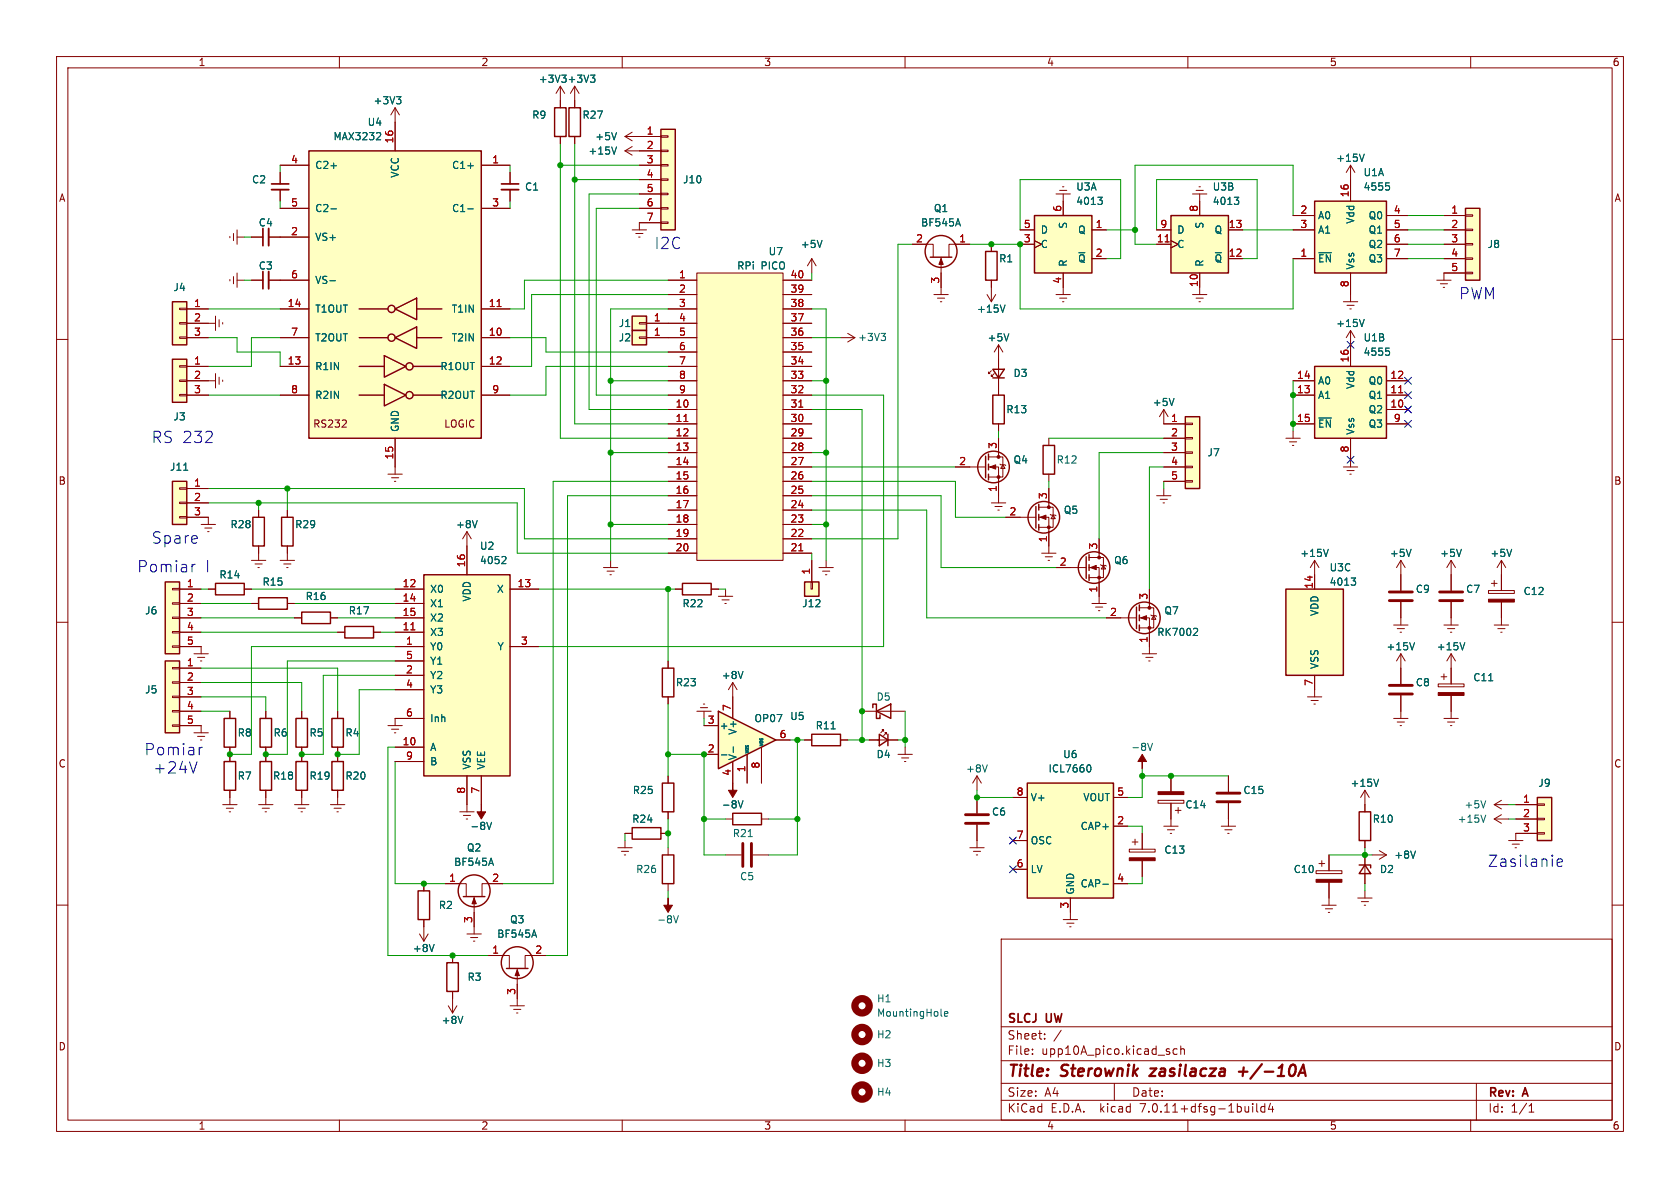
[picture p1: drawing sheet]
<svg xmlns="http://www.w3.org/2000/svg" width="297mm" height="210mm" viewBox="0 0 297 210" stroke-linecap="round" stroke-linejoin="round" font-family="sans-serif">
<g fill="none" stroke="#840000" stroke-width=".18">
<path d="M10 10h277v190h-277zM12 12h273v186h-273zM60 10v2M110 10v2M160 10v2M210 10v2M260 10v2M186.7 34.3h2.5M187.3 33.7h1.3M187.8 33h.3M188 34.3v3.8M210.8 34.3h2.6"/>
<path d="M211.5 33.7h1.2M212 33h.2M212.1 34.3v3.8M10 60h2M161.3 43.2h3.7v2.3M165.1 52.1h2.5M165.7 52.7h1.3M166.2 53.3h.3M166.4 45.5v6.6M171.4 43.2h-3.6v2.3M175.3 43.2v1.3M175.3 49.5v1.3"/>
<path d="M180.3 40.6h2.6M180.3 43.2h2.6M182.9 42.5l1.2 .7-1.2 .6M186.7 52.1h2.5M187.3 52.7h1.3M187.8 53.3h.3M188 48.3v3.8M193 40.6h2.6M193 45.7h2.6M204.5 40.6h2.5M204.5 43.2h2.5M207 42.5l1.3 .7-1.3 .6"/>
<path d="M210.8 52.1h2.6M211.5 52.7h1.2M212 53.3h.2M212.1 48.3v3.8M217.2 40.6h2.5M217.2 45.7h2.5M285 60h2M68.6 83.8h2.5M69.2 84.5h1.3M69.7 85.1h.3M69.8 82.6v1.2M82.5 94l-.7 1.3"/>
<path d="M82.5 94v7.6M82.5 94l.8 1.3M107.9 99.1v1.2M232.4 99.1l-.8 1.2M232.4 99.1v5M232.4 99.1l.8 1.2M247.6 99.1v5.3M247.6 99.1l-.7 1.2M247.6 99.1l.8 1.2M256.5 99.1v5.3M256.5 99.1l-.7 1.2M256.5 99.1l.8 1.2"/>
<path d="M265.4 99.1v5.3M265.4 99.1l-.7 1.2M265.4 99.1l.8 1.2M10 110h2M59.7 111.8h1.3M66 111.8h1.3M69.8 111.8h5.1M69.8 114.3h5.1M69.8 104.1h5.1M69.8 106.7h5.1M69.8 109.2h5.1M69.8 119.4h5.1"/>
<path d="M69.8 116.8h5.1M90.2 114.3h5M90.2 104.1h5M106.7 100.3h2.5M107.3 101h1.3M107.8 101.6h.3M118.1 116.8v1.3M232.4 119.4v3.8M246.4 110.5h2.5M247 111.1h1.3M247.5 111.8h.3M247.6 106.4v4.1"/>
<path d="M247.6 115.6v2.5M247.6 115.6l-.7 1.2M247.6 115.6l.8 1.2M254.8 119.6h1M255.3 110.5h2.5M255.3 119.1v1M255.9 111.1h1.3M256.4 111.8h.3M256.5 115.6l-.7 1.2M256.5 106.4v4.1M256.5 115.6v5.3M256.5 115.6l.8 1.2"/>
<path d="M263.1 104.4h4.6v.5h-4.6zM263.7 103.1h1M264.2 102.6v1M264.2 110.5h2.5M264.8 111.1h1.3M265.3 111.8h.3M265.4 106.4v4.1M285 110h2M59.7 125.7v1.3M59.7 132.1v1.3M68.6 128.3h2.5M69.2 128.9h1.3"/>
<path d="M69.7 129.5h.3M69.8 132.1h5.1M69.8 121.9h5.1M69.8 134.6h5.1M74.9 127h-5.1v1.3M82.5 137.2v5M85.1 137.2v5M118.1 123.2v1.3M118.1 137.2v1.2M123.2 125.7h2.5M123.8 125.1h1.3M124.3 124.5h.3"/>
<path d="M124.5 125.7v1.3M142.2 130.8h1.3M148.6 130.8h1.3M152.4 125.7h7.6M153.7 130.8h5M156.2 129.3v-.3h-.2h.2l-.5 .5M156.7 129.8v-.3h-.2h.2l-.5 .5M231.1 123.2h2.6M231.8 123.8h1.2M232.3 124.5h.2M246.4 127h2.5M247 127.6h1.3"/>
<path d="M247.5 128.3h.3M247.6 125.7v1.3M254.3 120.9h4.5v.5h-4.5zM256.5 122.9v2.8M10 160h2M118.1 143.5v1.3M118.1 149.9v1.2M118.1 156.2v1.3M128.3 144.8h1.2M128.3 151.1h2.8M133.1 151.1h2.8M134.6 144.8h1.3"/>
<path d="M232.7 153.9h4.5v.5h-4.5zM233.2 152.7h1M233.7 152.1v1.1M234.9 151.1v2.8M234.9 156v4M240 158.8h2.6M240.7 159.4h1.2M241.3 151.1v5.1M241.3 157.5v1.3M285 160h2M177 166h108v32h-108zM233.7 160h2.5"/>
<path d="M234.3 160.7h1.3M234.8 161.3h.3M241.2 160h.2M60 198v2M110 198v2M160 198v2M177 194.5h108M177 191.5h108M177 187.5h108M177 181.5h108M182.5 186.3v.1M182.5 185.5v.1"/>
<path d="M184.7 183.6v.1M184.7 182.8v.1M187.6 182.1l-1.3 2M197 191.5v3M206.7 186v.3M208.1 185.5l-.4-.1-.3 .3v.4l.1 .2h.6M208.7 185.5l.3-.1 .3 .1 .1 .9M208.7 184.9v1.5M210 198v2M221.5 195.1v.1M221.5 195.6v1M222.2 195.1v1.3l.2 .2"/>
<path d="M223.6 195.1v1.5M223.6 195.7l-.4-.1-.3 .3v.4l.1 .2h.6M224.6 195l-.4 1.1h1M225 195.6v1M260 198v2M261 191.5v6.5M270.3 196.6h.9M270.3 195.5l.4-.4v1.5"/>
</g>
<path d="M204.4 188.9l-1.2 1.3h1.1M219 189.4h1.5M219.9 188.7l-.2 1.5M229.5 190.2l.9-2 .4 2M229.8 189.6h.9" fill="none" stroke="#840000" stroke-width=".4"/>
<path d="M245.6 106.2h4.1M245.6 104.6h4.1M254.5 106.2h4.1M254.5 104.6h4.1M131.3 149.1v4.1M132.8 149.1v4.1" fill="none" stroke="#840000" stroke-width=".51"/>
<g fill="none" stroke="#006464" stroke-width=".18">
<path d="M169.4 38.7l.4 1.2M194.1 34.9h.8l-.5 .5M194.6 35.4l.3 .2v.3l-.3 .2M218.2 34.9h.8l-.4 .5M218.7 35.4l.3 .2v.3l-.3 .2M84.4 92l-.5 1.3M89.2 98.4l.3 .2-.1 .3-.7 .7h.8M234.8 97.1l-.4 1.3M249.5 97.1l-.5 1.3M258.4 97.1l-.5 1.3M267.2 97.1l-.4 1.3M238.9 102.2h.8l-.5 .5"/>
<path d="M239.4 102.7l.3 .2v.3l-.3 .2M250.1 113.6l-.5 1.3M259 113.6l-.5 1.3M146.9 128.8h.8M263.2 120.3h.7M130.5 141.5l.4 1.3 .5-1.3M132.3 147.9h.7M119.1 161.9l.4 1.2 .4-1.2M166.4 179.5l.1 .1M167 179.2l.6-.1-.1-.2-.4-.1-.1 .2v.6h.5"/>
</g>
<g fill="none" stroke="#840000" stroke-width=".25">
<path d="M182.9 38.1h10.1v10.2h-10.1zM207 38.1h10.2v10.2h-10.2zM164.5 45.5h3.8M174.2 44.5h2.1v5h-2.1zM61 110.7h5v2.1h-5zM74.9 101.6h15.3v35.6h-15.3zM117.1 118.1h2v5.1h-2zM227.3 104.1h10.2v15.3h-10.2zM58.7 127h2v5.1h-2zM117.1 138.4h2v5.1h-2zM143.5 129.8h5.1v2h-5.1zM154.3 125.1v-.6h.6v2.5h.7v-.6"/>
<path d="M154.9 125.7l2.6-1.2v2.5zM155.4 129.8l1.6 1-1.6 1zM157 129.8v2M117.1 151.1h2v5.1h-2zM129.5 143.8h5.1v2h-5.1zM240.3 152.9h2v.5M241.3 152.9l1 1.5h-2z"/>
<circle cx="166.4" cy="44.4" r="2.82"/>
</g>
<g fill="#840000" stroke="#840000" stroke-width=".18">
<path d="M232.7 155.4h4.5v.6h-4.5z"/>
<path d="M263.1 105.9h4.6v.5h-4.6z"/>
<path d="M254.3 122.4h4.5v.5h-4.5z"/>
<path d="M118.1 158.8v1.2h.8l-.8 1.3-.8-1.3h.8z"/>
<path d="M166.4 45.7l.4 1h-.8z"/>
<path d="M129.5 138.4v1.3h.8l-.8 1.3-.7-1.3h.7z"/>
</g>
<g fill="#ffffc2" stroke="#ffffc2" stroke-width=".18">
<path d="M227.3 104.1h10.2v15.3h-10.2z"/>
<path d="M74.9 101.6h15.3v35.6h-15.3z"/>
<path d="M182.9 38.1h10.1v10.2h-10.1z"/>
<path d="M207 38.1h10.2v10.2h-10.2z"/>
</g>
<path d="M206 42.8h.7M72.6 111.3h.8" fill="none" stroke="#a90000" stroke-width=".18"/>
<g fill="none" stroke="#840000" stroke-width="1.3">
<circle cx="152.4" cy="177.8" r="1.27"/>
<circle cx="152.4" cy="188" r="1.27"/>
<circle cx="152.4" cy="193" r="1.27"/>
<circle cx="152.4" cy="182.9" r="1.27"/>
</g>
<path d="M127 125.7l10.2 5.1-10.2 5.1z" fill="#ffffc2"/>
<g fill="none" stroke="#840000" stroke-width=".25">
<path d="M98 19.1h2.1v5h-2.1zM100.6 19.1h2v5h-2zM54.6 26.7h30.5v50.8h-30.5zM116.8 22.9h2.6v17.7h-2.6zM232.4 35.6h12.7v12.7h-12.7zM259.1 36.8h2.5v12.7h-2.5zM30.5 53.3h2.5v7.7h-2.5zM63.5 59.7h5.1M63.5 54.6h5.1M69.8 59.7l3.9-1.9v3.8zM69.8 54.6l3.9-1.9v3.8zM73.7 59.7h4.4"/>
<path d="M73.7 54.6h4.4M111.8 55.9h2.5v2.5h-2.5zM111.8 58.4h2.5v2.6h-2.5zM30.5 63.5h2.5v7.6h-2.5zM63.5 69.9h4.4M63.5 64.8h4.4M67.9 67.9l3.9 2-3.9 1.9zM67.9 62.9l3.9 1.9-3.9 1.9zM73 69.9h5.1M73 64.8h5.1M175.5 69.9h2v5h-2zM175.5 65.3h2l-1 1.5z"/>
<path d="M175.5 66.8h2M184.4 78.7h2v5.1h-2zM209.5 73.7h2.6v12.7h-2.6zM232.4 64.8h12.7v12.7h-12.7zM30.5 85.1h2.5v7.6h-2.5zM44.7 91.4h2v5.1h-2zM49.8 91.4h2v5.1h-2zM174.2 80.6v3.9M174.8 80.3v1M174.8 82v1.1M174.8 83.8v1M183.1 89.5v3.8"/>
<path d="M183.6 89.2v1M183.6 90.9v1M183.6 92.7v1M192 98.4v3.8M192.5 98v1.1M192.5 99.8v1M29.2 116.8h2.5v12.7h-2.5zM29.2 102.9h2.5v12.7h-2.5zM38.1 103.1h5.1v2.1h-5.1zM45.7 105.7h5.1v2h-5.1zM53.3 108.2h5.1v2h-5.1zM120.6 103.1h5.1v2.1h-5.1z"/>
<path d="M142.2 102.9h2.6v2.5h-2.6zM192.5 101.6v1M200.9 107.3v3.8M201.4 106.9v1.1M201.4 108.7v1M201.4 110.5v1M39.6 134.6h2.1v5.1h-2.1zM39.6 127h2.1v5.1h-2.1zM46 134.6h2v5.1h-2zM46 127h2v5.1h-2zM52.3 134.6h2.1v5.1h-2.1zM52.3 127h2.1v5.1h-2.1z"/>
<path d="M58.7 134.6h2v5.1h-2zM127 125.7l10.2 5.1-10.2 5.1zM181.6 138.4h15.2v20.4h-15.2zM73.9 157.5h2v5.1h-2zM81.9 158.5h3.8M111.8 146.3h5v2h-5zM240.3 143.5h2v5.1h-2zM271.8 141h2.5v7.6h-2.5zM79 170.2h2v5.1h-2zM89.5 171.2h3.8"/>
<circle cx="69.2" cy="59.7" r=".63"/>
<circle cx="69.2" cy="54.6" r=".63"/>
<circle cx="72.4" cy="69.8" r=".63"/>
<circle cx="72.4" cy="64.8" r=".63"/>
<circle cx="175.6" cy="82.5" r="2.79"/>
<circle cx="184.5" cy="91.4" r="2.79"/>
<circle cx="193.4" cy="100.3" r="2.79"/>
<circle cx="202.3" cy="109.2" r="2.79"/>
<circle cx="83.8" cy="157.5" r="2.82"/>
<circle cx="91.4" cy="170.2" r="2.82"/>
</g>
<g fill="none" stroke="#840000" stroke-width=".18">
<path d="M69.8 19.1v7.6M69.8 19.1l-.7 1.2M69.8 19.1l.8 1.2M99.1 15.2v3.9M99.1 15.2l-.8 1.3M99.1 15.2l.7 1.3M101.6 15.2l-.8 1.3M101.6 15.2v3.9M101.6 15.2l.8 1.3M49.5 30.5v2M49.5 33.5v2.1M49.5 29.2h5.1"/>
<path d="M49.5 36.8h5.1M85.1 29.2h5.1M85.1 36.8h5.1M90.2 30.5v2M90.2 33.5v2.1M99.1 24.1v1.3M101.6 24.1v1.3M110.5 24.1l1.3 .8M110.5 24.1h6.3M110.5 26.7h6.3M110.5 26.7l1.3 .7M111.8 23.4l-1.3 .7"/>
<path d="M111.8 25.9l-1.3 .8M113 29.2h3.8M113 36.8h3.8M113 31.8h3.8M113 34.3h3.8M116.8 39.2h1.3v.3h-1.3zM116.8 36.7h1.3v.3h-1.3zM116.8 34.2h1.3v.2h-1.3zM116.8 31.6h1.3v.3h-1.3zM116.8 29.1h1.3v.2h-1.3zM116.8 26.5h1.3v.3h-1.3zM116.8 24h1.3v.3h-1.3z"/>
<path d="M116.8 39.4h-3.8v1.2M188 35.6v2.5M212.1 35.6v2.5M228.6 38.1h3.8M238.8 29.2l-.8 1.3M238.8 29.2v6.4M238.8 29.2l.7 1.3M245.1 38.1h3.8M255.3 38.1h3.8M259.1 38h1.2v.2h-1.2zM31.7 59.6h1.3v.2h-1.3zM31.7 57h1.3v.3h-1.3z"/>
<path d="M31.7 54.5h1.3v.2h-1.3zM33 59.7h3.8M33 54.6h3.8M33 57.2h5.1M38.1 55.9v2.5M38.7 56.5v1.3M39.4 57v.3M40.6 41.8v.2M40.6 49.4v.3M41.3 41.3v1.2M41.3 48.9v1.3M41.9 41.9h1.3"/>
<path d="M41.9 40.6v2.6M41.9 48.3v2.5M41.9 49.5h1.3M44.4 41.9h2.1M44.4 49.5h2.1M47.5 41.9h7.1M47.5 49.5h7.1M49.5 59.7h5.1M49.5 54.6h5.1M85.1 59.7h5.1M85.1 54.6h5.1M111.8 40.6h2.5"/>
<path d="M112.4 41.3h1.3M112.9 41.9h.3M113 57h1.3v.3h-1.3zM113 59.6h1.3v.2h-1.3zM114.3 59.7h8.9M114.3 57.2h8.9M118.1 54.6h5.1M118.1 49.5h5.1M118.1 52.1h5.1M123.2 48.3h15.2v50.8h-15.2zM138.4 59.7h5.1M138.4 54.6h5.1"/>
<path d="M138.4 49.5h5.1M138.4 57.2h5.1M138.4 52.1h5.1M143.5 45.7v2.6M143.5 45.7l-.8 1.3M143.5 45.7l.8 1.3M148.6 59.7h2.5M149.9 58.9l1.2 .8M151.1 59.7l-1.2 .8M161.3 43.2h2.5M166.4 48.3v2.5M168.9 43.2h2.5"/>
<path d="M174.5 52.1l.8 1.2M175.3 43.2v1.3M175.3 49.5v3.8M176 52.1l-.7 1.2M180.3 40.6h2.6M180.3 43.2h2.6M182.9 42.5l1.2 .7-1.2 .6M188 48.3v2.5M193 40.6h2.6M193 45.7h2.6M204.5 40.6h2.5M204.5 43.2h2.5"/>
<path d="M207 42.5l1.3 .7-1.3 .6M212.1 48.3v2.5M217.2 40.6h2.5M217.2 45.7h2.5M228.6 40.6h3.8M228.6 45.7h3.8M237.5 53.3h2.5M238.1 54h1.3M238.6 54.6h.3M238.8 48.3v5M238.8 58.4v6.4M238.8 58.4l-.8 1.3"/>
<path d="M238.8 58.4l.7 1.3M245.1 40.6h3.8M245.1 45.7h3.8M245.1 43.2h3.8M254 49.5h2.5M254.6 50.2h1.3M255.1 50.8h.3M255.3 40.6h3.8M255.3 45.7h3.8M255.3 43.2h3.8M259.1 48.1h1.2v.3h-1.2zM259.1 45.6h1.2v.2h-1.2z"/>
<path d="M259.1 43.1h1.2v.2h-1.2zM259.1 40.5h1.2v.3h-1.2zM259.1 48.3h-3.8v1.2M31.7 69.7h1.3v.3h-1.3zM31.7 67.2h1.3v.2h-1.3zM31.7 64.6h1.3v.3h-1.3zM33 67.3h5.1M33 64.8h3.8M33 69.9h3.8M38.1 66v2.6M38.7 66.7v1.2M39.4 67.2v.2"/>
<path d="M49.5 64.8h5.1M49.5 69.9h5.1M60.4 75.5h.8M61.2 74.4v.4M69.8 77.5v5.1M85.1 64.8h5.1M85.1 69.9h5.1M118.1 67.3h5.1M118.1 64.8h5.1M118.1 69.9h5.1M118.1 77.5h5.1M118.1 72.4h5.1"/>
<path d="M118.1 74.9h5.1M118.1 62.2h5.1M138.4 67.3h5.1M138.4 64.8h5.1M138.4 69.9h5.1M138.4 77.5h5.1M138.4 72.4h5.1M138.4 74.9h5.1M138.4 62.2h5.1M175.3 65.5l-.5 .5v-.2v.2h.2M175.8 66l-.5 .5v-.2v.2h.2M176.5 61l-.7 1.2"/>
<path d="M176.5 61v8.9M176.5 74.9v1.3M176.5 77.5v3.3M176.5 61l.8 1.2M185.4 77.5v1.2M205.7 77.5h3.8M205.7 72.4v2.5h3.8M205.7 72.4l-.7 1.3M205.7 72.4l.8 1.3M209.5 79.9h1.3v.2h-1.3zM209.5 77.3h1.3v.3h-1.3zM209.5 74.8h1.3v.3h-1.3z"/>
<path d="M227.3 77.5h2.6M228 78.1h1.2M228.5 78.7h.2M228.6 67.3h3.8M228.6 69.9h3.8M228.6 76.2v1.3M228.6 74.9h3.8M238.8 77.5v5.1M245.1 67.3h3.8M245.1 69.9h3.8M245.1 72.4h3.8M245.1 74.9h3.8"/>
<path d="M31.7 91.3h1.3v.3h-1.3zM31.7 88.8h1.3v.2h-1.3zM31.7 86.2h1.3v.3h-1.3zM33 91.4h3.8v1.3M33 86.4h3.8M33 88.9h3.8M35.6 92.7h2.5M36.2 93.3h1.3M36.7 94h.3M44.4 99.1h2.6M45.1 99.7h1.3M45.7 90.2v1.2"/>
<path d="M45.7 96.5v2.6M49.5 99.1h2.6M50.2 99.7h1.2M50.8 90.2v1.2M50.8 96.5v2.6M82.5 96.5v5.1M118.1 92.7h5.1M118.1 82.6h5.1M118.1 80h5.1M118.1 85.1h5.1M118.1 87.6h5.1M118.1 90.2h5.1"/>
<path d="M118.1 95.3h5.1M118.1 97.8h5.1M138.4 92.7h5.1M138.4 82.6h5.1M138.4 80h5.1M138.4 85.1h5.1M138.4 87.6h5.1M138.4 90.2h5.1M138.4 95.3h5.1M138.4 97.8h5.1M143.5 99.1v3.8M146 99.1v1.2"/>
<path d="M168.9 82.6h5.3M174.8 82.6h1.7v6.3M174.8 80.8h2.5v3.5h-2.5M175.3 88.9h2.5M175.9 89.5h1.3M176.4 90.2h.3M176.8 82l.1 .2h.8l.1 .1M177.3 82.2l.4 .6h-.8zM177.8 91.4h5.3M183.6 91.4h1.8v6.4M183.6 89.7h2.6v3.5h-2.6M184.1 97.8h2.6"/>
<path d="M184.8 98.4h1.3M185.3 99.1h.2M185.4 83.8v1.3M185.4 86.4v3.3M185.7 90.9l.1 .2h.8l.1 .1M186.2 91.1l.4 .6h-.8zM192.5 98.6h2.6v3.5h-2.6M194.3 95.3v3.3M194.6 99.8l.1 .1h.8l.1 .2M195.1 99.9l.4 .7h-.8zM204.5 87.6h2.5M205.1 88.3h1.3"/>
<path d="M205.6 88.9h.3M205.7 82.6h3.8M205.7 80h3.8M205.7 85.1h3.8M205.7 86.4v1.2M209.5 85h1.3v.2h-1.3zM209.5 82.4h1.3v.3h-1.3zM237.5 82.6h2.5M238.1 83.2h1.3M238.6 83.8h.3M30.5 118h1.2v.2h-1.2zM30.5 114.2h1.2v.2h-1.2z"/>
<path d="M30.5 111.6h1.2v.3h-1.2zM30.5 109.1h1.2v.2h-1.2zM30.5 106.6h1.2v.2h-1.2zM30.5 104h1.2v.3h-1.2zM31.7 114.3h3.9v1.3M31.7 118.1h3.9M31.7 104.1h3.9M31.7 106.7h3.9M31.7 109.2h3.9M31.7 111.8h3.9M34.3 115.6h2.5M34.9 116.2h1.3"/>
<path d="M35.4 116.8h.3M36.8 104.1h1.3M43.2 104.1h1.2M44.4 106.7h1.3M45.6 100.3h.2M50.7 100.3h.2M50.8 106.7h1.3M52.1 109.2h1.2M58.4 109.2h1.3M59.7 111.8h1.3M66 111.8h1.3M69.8 116.8h5.1"/>
<path d="M69.8 104.1h5.1M69.8 106.7h5.1M69.8 109.2h5.1M69.8 111.8h5.1M69.8 114.3h5.1M69.8 119.4h5.1M90.2 104.1h5M90.2 114.3h5M118.1 116.8v1.3M119.4 104.1h1.2M125.7 104.1h1.3M127 105.4h2.5"/>
<path d="M127.6 106h1.3M128.1 106.7h.3M128.3 104.1v1.3M143.4 102.9h.2v1.2h-.2zM144.8 100.3h2.5M145.4 101h1.3M145.9 101.6h.3M186.7 100.3h5.3M192.5 100.3h1.8v6.4M193 106.7h2.6M193.7 107.3h1.2M194.2 108h.2"/>
<path d="M195.6 109.2h5.3M201.4 109.2h1.8v6.4M201.4 107.4h2.6v3.6h-2.6M201.9 115.6h2.6M202.6 116.2h1.2M203.1 116.8h.2M203.2 104.1v3.3M203.5 108.7l.1 .1h.7l.2 .2M204 108.8l.3 .7h-.7zM232.4 101.6v2.5M232.4 119.4v2.5M247.6 101.6v2.8"/>
<path d="M247.6 106.4v2.8M247.6 118.1v2.8M256.5 101.6v2.8M256.5 106.4v2.8M256.5 118.1v2.8M265.4 101.6v2.8M265.4 106.4v2.8M30.5 128.1h1.2v.3h-1.2zM30.5 125.6h1.2v.3h-1.2zM30.5 123.1h1.2v.2h-1.2zM30.5 120.5h1.2v.3h-1.2zM31.7 128.3h3.9v1.2"/>
<path d="M31.7 120.7h3.9M31.7 123.2h3.9M31.7 125.7h3.9M34.3 129.5h2.5M34.9 130.2h1.3M35.4 130.8h.3M40.6 125.7v1.3M40.6 132.1v2.5M40.6 139.7v2.5M47 125.7v1.3M47 132.1v2.5M47 139.7v2.5"/>
<path d="M53.3 125.7v1.3M53.3 132.1v2.5M53.3 139.7v2.5M59.7 125.7v1.3M59.7 132.1v2.5M59.7 139.7v2.5M69.8 127h5.1M69.8 134.6h5.1M69.8 132.1h5.1M69.8 121.9h5.1M82.5 137.2v6.3M85.1 137.2v5"/>
<path d="M118.1 123.2v1.3M118.1 137.2v1.2M124.5 133.4h2.5M124.5 128.3h2.5M129.5 120.7v6.3M129.5 134.6v3.8M129.5 120.7l-.7 1.2M129.5 120.7l.8 1.2M132.1 133.4v5M134.6 132.1v6.3M137.2 130.8h2.5M142.2 130.8h1.3"/>
<path d="M148.6 130.8h1.3M153.7 130.8h1.7M157 130.8h1.7M158.7 133.4h2.6M159.4 134h1.3M159.9 134.6h.2M160 132.1v1.3M172.7 137.2v2.5M172.7 137.2l-.7 1.2M172.7 137.2l.8 1.2M207 137.2v2.8M217.2 137.2v2.8"/>
<path d="M241.3 139.7v3.8M241.3 139.7l-.8 1.3M241.3 139.7l.8 1.3M247.6 122.9v2.8M255.3 127h2.5M255.9 127.6h1.3M256.4 128.3h.3M256.5 122.9v4.1M39.4 142.2h2.5M40 142.9h1.3M40.5 143.5h.3M45.7 142.2h2.6"/>
<path d="M46.4 142.9h1.2M46.9 143.5h.2M52.1 142.2h2.5M52.7 142.9h1.3M53.2 143.5h.3M58.4 142.2h2.6M59.1 142.9h1.2M59.6 143.5h.2M74.9 156.2v1.3M78.7 156.2h3.7v2.3M81.3 143.5h2.5M81.9 144.1h1.3"/>
<path d="M82.4 144.8h.3M83.8 158.5v6.6M88.9 156.2h-3.7v2.3M109.2 149.9h2.6M109.9 150.5h1.2M110.4 151.1h.2M110.5 147.3h1.3M110.5 148.6v1.3M116.8 147.3h1.3M118.1 143.5v1.3M171.4 149.9h2.6M172.1 150.5h1.3"/>
<path d="M172.6 151.1h.2M172.7 141v2.8M172.7 145.8v4.1M179.1 148.6h2.5M179.1 141h2.5M179.1 153.7h2.5M189.2 158.8v3.8M196.8 156.2h2.6M196.8 146.1h2.6M196.8 141h2.6M199.6 150.1h4.6v.5h-4.6zM200.2 148.8h1"/>
<path d="M200.7 148.3v1.1M201.9 147.3v2.8M201.9 152.1v2.8M204.7 141.5h4.6v.5h-4.6zM205.7 146.1h2.6M206.4 146.7h1.2M206.9 147.3h.2M207 142v4.1M207.8 143.3h1M208.3 142.7v1.1M215.9 146.1h2.5M216.5 146.7h1.3"/>
<path d="M217 147.3h.3M217.2 142v4.1M234.9 151.1v2.8M234.9 156v2.8M241.3 148.6v1.3M241.3 151.1v1.8M241.3 154.4v1.8M242.6 151.1h2.5M243.8 150.4l1.3 .7M245.1 151.1l-1.3 .8M264.2 142.2l1.2 .8M264.2 142.2h2.5"/>
<path d="M264.2 144.8l1.2 .7M264.2 144.8h2.5M265.4 141.5l-1.2 .7M265.4 144l-1.2 .8M266.7 148.6h2.5M267.3 149.2h1.3M267.8 149.9h.3M268 142.2h3.8M268 144.8h3.8M271.8 147.2h1.2v.2h-1.2zM271.8 144.7h1.2v.2h-1.2zM271.8 142.1h1.2v.3h-1.2z"/>
<path d="M271.8 147.3h-3.8v1.3M74.2 165.1l.7 1.3M74.9 162.6v3.8M75.7 165.1l-.8 1.3M79.2 177.8l.8 1.3M80 168.9v1.3M80 175.3v3.8M80.8 177.8l-.8 1.3M82.5 165.1h2.6M83.2 165.7h1.3M83.7 166.4h.2M86.4 168.9h3.6v2.3"/>
<path d="M90.2 177.8h2.5M90.8 178.4h1.3M91.3 179.1h.3M91.4 171.2v6.6M96.5 168.9h-3.7v2.3M188 162.6h2.5M188.6 163.2h1.3M189.1 163.8h.3"/>
</g>
<g fill="none" stroke="#006464" stroke-width=".18">
<path d="M70.1 17.1h.8l-.4 .5M70.6 17.6l.3 .2v.3l-.3 .3M104.4 13.3h.8l-.5 .5M104.9 13.8l.3 .2v.3l-.3 .2M58.5 29.3h1M58.5 36.9h1M67.1 23.4l.2 .3-.1 .3-.7 .7h.8M82.7 29.3h1M82.7 36.9h1M109 23.4l-.4 1.3M109 26l-.4 1.2M169.4 38.7l.4 1.2"/>
<path d="M194.1 34.9h.8l-.5 .5M194.6 35.4l.3 .2v.3l-.3 .2M218.2 34.9h.8l-.4 .5M218.7 35.4l.3 .2v.3l-.3 .2M241.2 27.2l-.4 1.3M245 32.3h.6M245.4 32.8l.3 .3v.3l-.3 .2M58.3 49.6h1M145.3 42.5l-.4 1.3M155.8 58.9h.7l-.4 .5M156.3 59.4l.2 .3v.3l-.2 .2M177.7 53.9l-.4 1.3"/>
<path d="M178.3 59l-.4 1.3M233.1 44.7h2.3M241.2 56.5l-.4 1.2M207.6 70.4l-.5 1.3M233.1 73.9h2.3M245 61.5h.6M245.4 62l.3 .3v.3l-.3 .2M32.5 83.1h.7M84.4 92l-.5 1.3M89.2 98.4l.3 .2-.1 .3-.7 .7h.8M234.8 97.1l-.4 1.3M249.5 97.1l-.5 1.3"/>
<path d="M258.4 97.1l-.5 1.3M267.2 97.1l-.4 1.3M131.4 118.7l-.5 1.3M211.2 111.1h.4l.1 .3-.8 .9h.8M238.9 102.2h.8l-.5 .5M239.4 102.7l.3 .2v.3l-.3 .2M250.1 113.6l-.5 1.3M259 113.6l-.5 1.3M127.5 133.4h1M129.6 132v1M146.9 128.8h.8M174.5 135.2l-.4 1.3"/>
<path d="M192.4 135.2a.68 .68 0 0 1 .5 .6 .68 .68 0 0 1-.5 .7M202.9 131.4l.4 1.3 .4-1.3M243.7 137.7l-.4 1.3M263.2 120.3h.7M86.1 145.4l.4 1.2 .4-1.2M86.8 151.7l.4 1.3M130.5 141.5l.4 1.3 .5-1.3M195 156.3h.9M250.2 150.4l-.4 1.3M262.7 141.5l-.5 1.3M262.7 144.1l-.5 1.3M76.7 166.9l-.4 1.3"/>
<path d="M81.8 179.6l-.4 1.3M94.4 164.4l.5 1.3"/>
</g>
<g fill="#ffffc2" stroke="#ffffc2" stroke-width=".18">
<path d="M271.8 141h2.5v7.6h-2.5z"/>
<path d="M29.2 116.8h2.5v12.7h-2.5z"/>
<path d="M29.2 102.9h2.5v12.7h-2.5z"/>
<path d="M30.5 85.1h2.5v7.6h-2.5z"/>
<path d="M30.5 63.5h2.5v7.6h-2.5z"/>
<path d="M54.6 26.7h30.5v50.8h-30.5z"/>
<path d="M30.5 53.3h2.5v7.7h-2.5z"/>
<path d="M116.8 22.9h2.6v17.7h-2.6z"/>
<path d="M111.8 55.9h2.5v2.5h-2.5z"/>
<path d="M111.8 58.4h2.5v2.6h-2.5z"/>
<path d="M232.4 35.6h12.7v12.7h-12.7z"/>
<path d="M123.2 48.3h15.2v50.8h-15.2z"/>
<path d="M142.2 102.9h2.6v2.5h-2.6z"/>
<path d="M209.5 73.7h2.6v12.7h-2.6z"/>
<path d="M259.1 36.8h2.5v12.7h-2.5z"/>
<path d="M232.4 64.8h12.7v12.7h-12.7z"/>
<path d="M181.6 138.4h15.2v20.4h-15.2z"/>
</g>
<g fill="#840000" stroke="#840000" stroke-width=".18">
<path d="M91.4 171.5l.4 1h-.7z"/>
<path d="M85.1 142.2v1.3h.8l-.8 1.3-.8-1.3h.8z"/>
<path d="M83.8 158.8l.4 1h-.8z"/>
<path d="M201.9 133.4l.8 1.2h-.8v1.3v-1.3h-.7z"/>
<path d="M201.7 109.2l1-.4v.8z"/>
<path d="M175 82.6l1-.4v.7z"/>
<path d="M199.6 151.6h4.6v.5h-4.6z"/>
<path d="M192.8 100.3l1-.4v.8z"/>
<path d="M183.9 91.4l1-.3v.7z"/>
<path d="M204.7 140h4.6v.5h-4.6z"/>
<circle cx="203.2" cy="111" r=".25"/>
<circle cx="203.2" cy="107.4" r=".25"/>
<circle cx="176.5" cy="84.3" r=".25"/>
<circle cx="176.5" cy="80.8" r=".25"/>
<circle cx="194.3" cy="102.1" r=".25"/>
<circle cx="194.3" cy="98.6" r=".25"/>
<circle cx="185.4" cy="93.2" r=".25"/>
<circle cx="185.4" cy="89.7" r=".25"/>
</g>
<path d="M48 33.5h3.1M88.6 33.5h3.1M47.5 40.4v3M47.5 48v3.1" fill="none" stroke="#840000" stroke-width=".33"/>
<path d="M48 32.5h3.1M88.6 32.5h3.1M46.5 40.4v3M46.5 48v3.1" fill="none" stroke="#840000" stroke-width=".3"/>
<path d="M87.9 54.2h.7M206 42.8h.7M120.9 74.5h.7M141.2 72h.7M247.3 69.4h.7M141.2 97.4h.7M72.6 111.3h.8" fill="none" stroke="#a90000" stroke-width=".18"/>
<path d="M245.6 122.7h4.1M245.6 121.2h4.1M170.7 145.5h4.1M170.7 144h4.1M215.1 141.7h4.1M215.1 140.2h4.1" fill="none" stroke="#840000" stroke-width=".51"/>
<path d="M33.9 99.8v1.3M34.5 99.8a.51 .51 0 0 0-.6 .3M34.8 134.7l-.6 2M35.2 132.1v1.3M35.8 132.1a.51 .51 0 0 0-.6 .4M275.3 152.5l.9-.2-.1-.4-.5-.1-.3 .3 .1 1 .2 .1 .5-.1" fill="none" stroke="#0000c2" stroke-width=".18"/>
<g fill="none" stroke="#009600" stroke-width=".18">
<path d="M49.5 29.2v1.3M49.5 35.6v1.2M90.2 29.2v1.3M90.2 35.6v1.2M99.1 25.4v52.1h19M99.1 29.2h13.9M101.6 25.4v49.5h16.5M101.6 31.8h11.4M113 34.3h-8.9v38.1h14M113 36.8h-7.6v33.1h12.7M228.6 38.1v-8.9h-27.9v14h3.8M248.9 38.1h6.4"/>
<path d="M36.8 54.6h12.7M36.8 59.7h5.1v2.5h7.6v2.6M43.2 49.5h1.2M43.2 41.9h1.2M49.5 59.7h-5.1v5.1h-7.6M90.2 59.7h6.3v2.5h21.6M118.1 52.1h-24.1v12.7h-3.8M118.1 49.5h-25.4v5.1h-2.5M118.1 54.6h-10.2v44.5M143.5 54.6h2.5v44.5M143.5 59.7h5.1M143.5 48.3v1.2"/>
<path d="M161.3 43.2h-2.6v52.1h-15.2M171.4 43.2h8.9v11.4h48.3v-8.9M180.3 40.6v-8.8h17.8v13.9h-2.5M195.6 40.6h5.1M204.5 40.6v-8.8h17.7v13.9h-2.5M219.7 40.6h8.9M248.9 40.6h6.4M248.9 45.7h6.4M248.9 43.2h6.4M36.8 69.9h12.7M107.9 67.3h10.2M118.1 64.8h-21.6v5.1h-6.3"/>
<path d="M143.5 67.3h2.5M143.5 72.4h8.9v58.4M143.5 69.9h12.7v44.4h-61M176.5 76.2v1.3M185.4 77.5h20.3M228.6 67.3v8.9M36.8 86.4h55.9v8.9h25.4M36.8 88.9h54.6v8.9h26.7M45.7 88.9v1.3M50.8 86.4v3.8M107.9 80h10.2M107.9 92.7h10.2"/>
<path d="M118.1 87.6h-17.8v81.3h-3.8M118.1 85.1h-20.3v71.1h-8.9M143.5 80h2.5M143.5 87.6h22.9v12.7h20.3M143.5 90.2h20.3v19h31.8M143.5 85.1h25.4v6.3h8.9M143.5 82.6h25.4M143.5 97.8v1.3M143.5 92.7h2.5M185.4 85.1v1.3M205.7 80h-11.4v15.3M205.7 82.6h-2.5v21.5"/>
<path d="M205.7 85.1v1.3M35.6 106.7h8.8M35.6 104.1h1.2M35.6 109.2h16.5M35.6 111.8h24.1M35.6 118.1h24.1v7.6M44.4 104.1h25.4M52.1 106.7h17.7M59.7 109.2h10.1M67.3 111.8h2.5M69.8 114.3h-25.4v19.1h-3.8M69.8 116.8h-19v16.6h-3.8"/>
<path d="M69.8 119.4h-12.7v14h-3.8M95.2 104.1h24.2M118.1 104.1v12.7M127 104.1h1.3M35.6 125.7h5M35.6 123.2h11.4v2.5M35.6 120.7h17.7v5M69.8 132.1h-1.2v36.8h17.8M69.8 134.6v21.6h8.9M69.8 121.9h-6.3v11.5h-3.8M118.1 124.5v12.7M118.1 133.4h6.4v17.7h3.8"/>
<path d="M124.5 127v1.3M139.7 130.8h2.5M141 130.8v20.3h-5.1M149.9 130.8h3.8M158.7 130.8h1.3M160 125.7v6.4M172.7 139.7v1.3h6.4M201.9 137.2h15.3M201.9 135.9v5.1h-2.5M110.5 147.3v1.3M118.1 144.8v5.1M118.1 157.5v1.3"/>
<path d="M124.5 144.8h3.8M135.9 144.8h5.1M199.4 146.1h2.5v1.2M201.9 154.9v1.3h-2.5M234.9 151.1h7.7M241.3 149.9v1.2M241.3 156.2v1.3M266.7 144.8h1.3M266.7 142.2h1.3"/>
</g>
<g fill="none" stroke="#000084" stroke-width=".18">
<path d="M238.2 60.4l1.2 1.2M239.4 60.4l-1.2 1.2M248.3 71.8l1.2 1.2M248.3 69.2l1.2 1.3M248.3 66.7l1.2 1.2M248.3 74.3l1.2 1.2M249.5 71.8l-1.2 1.2M249.5 69.2l-1.2 1.3M249.5 66.7l-1.2 1.2M249.5 74.3l-1.2 1.2M238.2 80.7l1.2 1.2M239.4 80.7l-1.2 1.2"/>
<path d="M178.5 148l1.2 1.2M178.5 153.1l1.2 1.2M179.7 148l-1.2 1.2M179.7 153.1l-1.2 1.2"/>
</g>
<g fill="#009600" stroke="#009600" stroke-width=".18">
<circle cx="228.6" cy="74.9" r=".46"/>
<circle cx="228.6" cy="69.9" r=".46"/>
<circle cx="146" cy="92.7" r=".46"/>
<circle cx="107.9" cy="92.7" r=".46"/>
<circle cx="146" cy="80" r=".46"/>
<circle cx="146" cy="67.3" r=".46"/>
<circle cx="160" cy="130.8" r=".46"/>
<circle cx="172.7" cy="141" r=".46"/>
<circle cx="201.9" cy="137.2" r=".46"/>
<circle cx="207" cy="137.2" r=".46"/>
<circle cx="200.7" cy="40.6" r=".46"/>
<circle cx="180.3" cy="43.2" r=".46"/>
<circle cx="175.3" cy="43.2" r=".46"/>
<circle cx="141" cy="144.8" r=".46"/>
<circle cx="124.5" cy="144.8" r=".46"/>
<circle cx="118.1" cy="133.4" r=".46"/>
<circle cx="152.4" cy="130.8" r=".46"/>
<circle cx="152.4" cy="125.7" r=".46"/>
<circle cx="124.5" cy="133.4" r=".46"/>
<circle cx="141" cy="130.8" r=".46"/>
<circle cx="241.3" cy="151.1" r=".46"/>
<circle cx="118.1" cy="104.1" r=".46"/>
<circle cx="50.8" cy="86.4" r=".46"/>
<circle cx="45.7" cy="88.9" r=".46"/>
<circle cx="99.1" cy="29.2" r=".46"/>
<circle cx="107.9" cy="67.3" r=".46"/>
<circle cx="107.9" cy="80" r=".46"/>
<circle cx="101.6" cy="31.8" r=".46"/>
<circle cx="40.6" cy="133.4" r=".46"/>
<circle cx="47" cy="133.4" r=".46"/>
<circle cx="59.7" cy="133.4" r=".46"/>
<circle cx="53.3" cy="133.4" r=".46"/>
<circle cx="74.9" cy="156.2" r=".46"/>
<circle cx="118.1" cy="147.3" r=".46"/>
<circle cx="80" cy="168.9" r=".46"/>
</g>
<g font-size="2.8" fill="#0000c2">
<text x="115.6" y="44.2">I2C</text>
<text x="257.8" y="53.1">PWM</text>
<text x="26.7" y="78.5">RS 232</text>
<text x="24.1" y="101.4">Pomiar</text>
<text x="26.7" y="96.3">Spare</text>
<text x="36.2" y="101.4">I</text>
<text x="25.4" y="133.7">Pomiar</text>
<text x="27" y="136.9">+24V</text>
<text x="262.9" y="153.4">Zasilanie</text>
</g>
<g font-size="2.8" fill="#840000">
<text x="178" y="190.9">Title:</text>
<text x="187.7" y="190.9">Sterownik</text>
<text x="204.3" y="190.9">zasilacza</text>
<text x="220.6" y="190.9">+/-10A</text>
</g>
<g font-size="2.1" fill="#840000">
<text x="178" y="184">Sheet:</text>
<text x="178" y="181.2">SLCJ</text>
<text x="185" y="181.2">UW</text>
<text x="178" y="186.7">File:</text>
<text x="184.1" y="186.7">upp10A_pico.kicad_sch</text>
<text x="178" y="196.9">KiCad</text>
<text x="178" y="194.1">Size:</text>
<text x="184.7" y="194.1">A4</text>
<text x="185.7" y="196.9">E.D.A.</text>
<text x="194.6" y="196.9">kicad</text>
<text x="200" y="194.1">Date:</text>
<text x="201.8" y="196.9">7.0.11+dfsg-1build4</text>
<text x="263" y="194.3">Rev:</text>
<text x="263" y="196.9">Id:</text>
<text x="267.1" y="196.9">1/1</text>
<text x="269.4" y="194.3">A</text>
</g>
<g font-size="1.8" fill="#840000">
<text x="35" y="11.9">1</text>
<text x="85" y="11.9">2</text>
<text x="135" y="11.9">3</text>
<text x="185" y="11.9">4</text>
<text x="235" y="11.9">5</text>
<text x="285" y="11.9">6</text>
<text x="10.3" y="35.9">A</text>
<text x="285.3" y="35.9">A</text>
<text x="55.3" y="75.8">RS232</text>
<text x="78.4" y="75.8">LOGIC</text>
<text x="10.3" y="85.9">B</text>
<text x="285.3" y="85.9">B</text>
<text x="10.3" y="135.9">C</text>
<text x="285.3" y="135.9">C</text>
<text x="10.3" y="185.9">D</text>
<text x="285.3" y="185.9">D</text>
<text x="35" y="199.9">1</text>
<text x="85" y="199.9">2</text>
<text x="135" y="199.9">3</text>
<text x="185" y="199.9">4</text>
<text x="235" y="199.9">5</text>
<text x="285" y="199.9">6</text>
</g>
<g font-size="1.8" fill="#006464">
<text x="95.1" y="14.8">+3V3 +3V3</text>
<text x="64.9" y="22.5">U4</text>
<text x="65.9" y="18.6">+3V3</text>
<text x="94" y="21.2">R9</text>
<text x="102.9" y="21.2">R27</text>
<text x="58.9" y="25">MAX3232</text>
<text x="103.9" y="27.5">+15V</text>
<text x="105.1" y="25">+5V</text>
<text x="236.1" y="28.8">+15V</text>
<text x="44.5" y="32.6">C2</text>
<text x="55.6" y="30.1">C2+</text>
<text x="70.7" y="31.5" transform="rotate(-90 70.7 31.5)">VCC</text>
<text x="79.8" y="30.1">C1+</text>
<text x="92.7" y="33.9">C1</text>
<text x="120.7" y="32.6">J10</text>
<text x="190.2" y="33.9">U3A</text>
<text x="214.3" y="33.9">U3B</text>
<text x="241" y="31.3">U1A</text>
<text x="241" y="33.9">4555</text>
<text x="45.6" y="40.2">C4</text>
<text x="55.6" y="37.7">C2-</text>
<text x="79.8" y="37.7">C1-</text>
<text x="162.7" y="40.2">BF545A</text>
<text x="165" y="37.7">Q1</text>
<text x="183.9" y="41.5">D</text>
<text x="188.8" y="40.5" transform="rotate(-90 188.8 40.5)">S</text>
<text x="190.2" y="36.4">4013</text>
<text x="190.5" y="41.5">Q</text>
<text x="208" y="41.5">D</text>
<text x="213" y="40.5" transform="rotate(-90 213 40.5)">S</text>
<text x="214.3" y="36.4">4013</text>
<text x="214.6" y="41.5">Q</text>
<text x="232.9" y="39">A0</text>
<text x="232.9" y="41.5">A1</text>
<text x="239.6" y="39.7" transform="rotate(-90 239.6 39.7)">Vdd</text>
<text x="241.9" y="39">Q0</text>
<text x="241.9" y="41.5">Q1</text>
<text x="45.6" y="47.9">C3</text>
<text x="55.6" y="42.8">VS+</text>
<text x="130.2" y="47.9">RPi</text>
<text x="134.5" y="47.9">PICO</text>
<text x="135.8" y="45.3">U7</text>
<text x="141.5" y="44">+5V</text>
<text x="176.5" y="46.6">R1</text>
<text x="183.9" y="44">C</text>
<text x="188.8" y="47.2" transform="rotate(-90 188.8 47.2)">R</text>
<text x="190.5" y="46.6">~{Q}</text>
<text x="208" y="44">C</text>
<text x="213" y="47.2" transform="rotate(-90 213 47.2)">R</text>
<text x="214.6" y="46.6">~{Q}</text>
<text x="232.9" y="46.6">~{EN}</text>
<text x="239.6" y="47.8" transform="rotate(-90 239.6 47.8)">Vss</text>
<text x="241.9" y="44">Q2</text>
<text x="241.9" y="46.6">Q3</text>
<text x="262.9" y="44">J8</text>
<text x="30.6" y="51.7">J4</text>
<text x="55.6" y="50.4">VS-</text>
<text x="55.6" y="55.5">T1OUT</text>
<text x="79.8" y="55.5">T1IN</text>
<text x="109.3" y="58">J1</text>
<text x="172.6" y="55.5">+15V</text>
<text x="236.1" y="58">+15V</text>
<text x="55.6" y="65.6">R1IN</text>
<text x="55.6" y="60.6">T2OUT</text>
<text x="77.8" y="65.6">R1OUT</text>
<text x="79.8" y="60.6">T2IN</text>
<text x="109.3" y="60.6">J2</text>
<text x="151.6" y="60.5">+3V3</text>
<text x="174.5" y="60.6">+5V</text>
<text x="241" y="60.6">U1B</text>
<text x="241" y="63.1">4555</text>
<text x="55.6" y="70.7">R2IN</text>
<text x="77.8" y="70.7">R2OUT</text>
<text x="179.1" y="66.8">D3</text>
<text x="203.7" y="72">+5V</text>
<text x="232.9" y="70.7">A1</text>
<text x="232.9" y="68.2">A0</text>
<text x="239.6" y="68.9" transform="rotate(-90 239.6 68.9)">Vdd</text>
<text x="241.9" y="70.7">Q1</text>
<text x="241.9" y="68.2">Q0</text>
<text x="30.6" y="74.5">J3</text>
<text x="70.7" y="76.5" transform="rotate(-90 70.7 76.5)">GND</text>
<text x="177.8" y="73.3">R13</text>
<text x="232.9" y="75.8">~{EN}</text>
<text x="239.6" y="77" transform="rotate(-90 239.6 77)">Vss</text>
<text x="241.9" y="73.3">Q2</text>
<text x="241.9" y="75.8">Q3</text>
<text x="30" y="83.4">J11</text>
<text x="179.1" y="82.1">Q4</text>
<text x="186.7" y="82.1">R12</text>
<text x="213.4" y="80.9">J7</text>
<text x="40.6" y="93.6">R28</text>
<text x="52.1" y="93.6">R29</text>
<text x="80.5" y="93.6">+8V</text>
<text x="188" y="91">Q5</text>
<text x="84.8" y="97.4">U2</text>
<text x="84.8" y="99.9">4052</text>
<text x="196.9" y="99.9">Q6</text>
<text x="229.8" y="98.7">+15V</text>
<text x="235" y="101.2">U3C</text>
<text x="245.6" y="98.7">+5V</text>
<text x="254.5" y="98.7">+5V</text>
<text x="263.4" y="98.7">+5V</text>
<text x="38.7" y="102.5">R14</text>
<text x="46.3" y="103.7">R15</text>
<text x="53.9" y="106.3">R16</text>
<text x="75.9" y="105">X0</text>
<text x="75.9" y="107.5">X1</text>
<text x="83.4" y="106.4" transform="rotate(-90 83.4 106.4)">VDD</text>
<text x="87.7" y="105">X</text>
<text x="120.6" y="107.5">R22</text>
<text x="141.7" y="107.5">J12</text>
<text x="235" y="103.7">4013</text>
<text x="250.2" y="105">C9</text>
<text x="259.1" y="105">C7</text>
<text x="269.3" y="105.4">C12</text>
<text x="25.6" y="108.8">J6</text>
<text x="61.6" y="108.8">R17</text>
<text x="75.9" y="112.6">X3</text>
<text x="75.9" y="110.1">X2</text>
<text x="204.5" y="112.6">RK7002</text>
<text x="205.7" y="108.8">Q7</text>
<text x="233.3" y="109" transform="rotate(-90 233.3 109)">VDD</text>
<text x="75.9" y="115.2">Y0</text>
<text x="75.9" y="117.7">Y1</text>
<text x="87.9" y="115.2">Y</text>
<text x="233.3" y="118.4" transform="rotate(-90 233.3 118.4)">VSS</text>
<text x="245" y="115.2">+15V</text>
<text x="253.9" y="115.2">+15V</text>
<text x="25.6" y="122.8">J5</text>
<text x="75.9" y="120.2">Y2</text>
<text x="75.9" y="122.8">Y3</text>
<text x="119.4" y="121.5">R23</text>
<text x="127.5" y="120.2">+8V</text>
<text x="154.9" y="124.1">D5</text>
<text x="250.2" y="121.5">C8</text>
<text x="260.4" y="120.6">C11</text>
<text x="41.9" y="130.4">R8</text>
<text x="48.3" y="130.4">R6</text>
<text x="54.6" y="130.4">R5</text>
<text x="61" y="130.4">R4</text>
<text x="75.9" y="127.9">Inh</text>
<text x="127.1" y="129.1">+</text>
<text x="130.4" y="130" transform="rotate(-90 130.4 130)">V+</text>
<text x="133.3" y="127.9">OP07</text>
<text x="139.6" y="127.5">U5</text>
<text x="144.1" y="129.1">R11</text>
<text x="75.9" y="132.9">A</text>
<text x="75.9" y="135.5">B</text>
<text x="83.4" y="136.1" transform="rotate(-90 83.4 136.1)">VSS</text>
<text x="86" y="136.1" transform="rotate(-90 86 136.1)">VEE</text>
<text x="130.4" y="134.5" transform="rotate(-90 130.4 134.5)">V-</text>
<text x="154.9" y="134.2">D4</text>
<text x="170.7" y="136.8">+8V</text>
<text x="185.3" y="136.8">ICL7660</text>
<text x="187.9" y="134.2">U6</text>
<text x="199.9" y="132.9">-8V</text>
<text x="41.9" y="138">R7</text>
<text x="48.2" y="138">R18</text>
<text x="54.6" y="138">R19</text>
<text x="61" y="138">R20</text>
<text x="111.8" y="140.6">R25</text>
<text x="127.5" y="143.1">-8V</text>
<text x="182.1" y="141.8">V+</text>
<text x="191.4" y="141.8">VOUT</text>
<text x="209.5" y="143.1">C14</text>
<text x="219.7" y="140.6">C15</text>
<text x="238.7" y="139.3">+15V</text>
<text x="258.8" y="143.1">+5V</text>
<text x="271.9" y="139.3">J9</text>
<text x="83.1" y="146.9">-8V</text>
<text x="111.7" y="145.6">R24</text>
<text x="129.4" y="148.2">R21</text>
<text x="175.3" y="144.4">C6</text>
<text x="182.1" y="149.5">OSC</text>
<text x="190.9" y="146.9">CAP+</text>
<text x="242.6" y="145.6">R10</text>
<text x="257.6" y="145.6">+15V</text>
<text x="80.2" y="153.3">BF545A</text>
<text x="82.4" y="150.7">Q2</text>
<text x="112.4" y="154.5">R26</text>
<text x="130.7" y="155.8">C5</text>
<text x="182.1" y="154.5">LV</text>
<text x="205.7" y="151.1">C13</text>
<text x="228.6" y="154.5">C10</text>
<text x="243.8" y="154.5">D2</text>
<text x="246.4" y="152">+8V</text>
<text x="77.5" y="160.9">R2</text>
<text x="190.1" y="158.2" transform="rotate(-90 190.1 158.2)">GND</text>
<text x="190.9" y="157.1">CAP-</text>
<text x="87.8" y="166">BF545A</text>
<text x="90.1" y="163.4">Q3</text>
<text x="116.1" y="163.4">-8V</text>
<text x="72.9" y="168.5">+8V</text>
<text x="82.6" y="173.6">R3</text>
<text x="154.9" y="177.4">H1</text>
<text x="154.9" y="179.9">MountingHole</text>
<text x="78" y="181.2">+8V</text>
<text x="154.9" y="183.7">H2</text>
<text x="154.9" y="188.8">H3</text>
<text x="154.9" y="193.9">H4</text>
</g>
<g font-size="1.8" fill="#a90000">
<text x="114.2" y="23.9">1</text>
<text x="51.4" y="29">4</text>
<text x="69.6" y="25.4" transform="rotate(-90 69.6 25.4)">16</text>
<text x="86.9" y="29">1</text>
<text x="114.2" y="26.4">2</text>
<text x="114.2" y="29">3</text>
<text x="114.2" y="31.5">4</text>
<text x="114.2" y="34">5</text>
<text x="238.5" y="35" transform="rotate(-90 238.5 35)">16</text>
<text x="51.4" y="41.7">2</text>
<text x="51.4" y="36.6">5</text>
<text x="86.9" y="36.6">3</text>
<text x="114.2" y="36.6">6</text>
<text x="114.2" y="39.1">7</text>
<text x="180.9" y="40.4">5</text>
<text x="187.7" y="37.5" transform="rotate(-90 187.7 37.5)">6</text>
<text x="193.6" y="40.4">1</text>
<text x="205" y="40.4">9</text>
<text x="211.8" y="37.5" transform="rotate(-90 211.8 37.5)">8</text>
<text x="217.1" y="40.4">13</text>
<text x="229.8" y="37.8">2</text>
<text x="229.8" y="40.4">3</text>
<text x="246.3" y="37.8">4</text>
<text x="246.3" y="40.4">5</text>
<text x="256.5" y="37.8">1</text>
<text x="256.5" y="40.4">2</text>
<text x="161.9" y="42.9">2</text>
<text x="169.5" y="42.9">1</text>
<text x="180.9" y="42.9">3</text>
<text x="193.6" y="45.5">2</text>
<text x="204.4" y="42.9">11</text>
<text x="217.1" y="45.5">12</text>
<text x="229.8" y="45.5">1</text>
<text x="246.3" y="42.9">6</text>
<text x="246.3" y="45.5">7</text>
<text x="256.5" y="42.9">3</text>
<text x="256.5" y="45.5">4</text>
<text x="51.4" y="49.3">6</text>
<text x="119.9" y="49.3">1</text>
<text x="119.9" y="51.8">2</text>
<text x="139.7" y="51.8">39</text>
<text x="139.7" y="49.3">40</text>
<text x="166.1" y="50.2" transform="rotate(-90 166.1 50.2)">3</text>
<text x="187.7" y="50.2" transform="rotate(-90 187.7 50.2)">4</text>
<text x="211.8" y="50.8" transform="rotate(-90 211.8 50.8)">10</text>
<text x="238.5" y="50.9" transform="rotate(-90 238.5 50.9)">8</text>
<text x="256.5" y="48">5</text>
<text x="34.2" y="54.4">1</text>
<text x="34.2" y="56.9">2</text>
<text x="34.2" y="59.4">3</text>
<text x="50.8" y="54.4">14</text>
<text x="51.4" y="59.4">7</text>
<text x="86.3" y="59.4">10</text>
<text x="86.3" y="54.4">11</text>
<text x="115.5" y="56.9">1</text>
<text x="115.5" y="59.4">1</text>
<text x="119.9" y="54.4">3</text>
<text x="119.9" y="56.9">4</text>
<text x="119.9" y="59.4">5</text>
<text x="139.7" y="59.4">36</text>
<text x="139.7" y="56.9">37</text>
<text x="139.7" y="54.4">38</text>
<text x="34.2" y="64.5">1</text>
<text x="50.8" y="64.5">13</text>
<text x="86.3" y="64.5">12</text>
<text x="119.9" y="62">6</text>
<text x="119.9" y="64.5">7</text>
<text x="139.7" y="64.5">34</text>
<text x="139.7" y="62">35</text>
<text x="238.5" y="64.2" transform="rotate(-90 238.5 64.2)">16</text>
<text x="34.2" y="67.1">2</text>
<text x="34.2" y="69.6">3</text>
<text x="51.4" y="69.6">8</text>
<text x="86.9" y="69.6">9</text>
<text x="119.9" y="67.1">8</text>
<text x="119.9" y="69.6">9</text>
<text x="139.7" y="69.6">32</text>
<text x="139.7" y="67.1">33</text>
<text x="229.2" y="69.6">13</text>
<text x="229.2" y="67.1">14</text>
<text x="245.7" y="69.6">11</text>
<text x="245.7" y="67.1">12</text>
<text x="119.3" y="72.1">10</text>
<text x="119.3" y="74.7">11</text>
<text x="119.3" y="77.2">12</text>
<text x="139.7" y="77.2">29</text>
<text x="139.7" y="74.7">30</text>
<text x="139.7" y="72.1">31</text>
<text x="206.9" y="74.7">1</text>
<text x="206.9" y="77.2">2</text>
<text x="229.2" y="74.7">15</text>
<text x="245.7" y="72.1">10</text>
<text x="246.3" y="74.7">9</text>
<text x="69.6" y="81.3" transform="rotate(-90 69.6 81.3)">15</text>
<text x="119.3" y="79.8">13</text>
<text x="119.3" y="82.3">14</text>
<text x="139.7" y="82.3">27</text>
<text x="139.7" y="79.8">28</text>
<text x="169.5" y="82.3">2</text>
<text x="176.3" y="79.4" transform="rotate(-90 176.3 79.4)">3</text>
<text x="206.9" y="79.8">3</text>
<text x="206.9" y="82.3">4</text>
<text x="238.5" y="80.1" transform="rotate(-90 238.5 80.1)">8</text>
<text x="34.2" y="86.1">1</text>
<text x="34.2" y="88.6">2</text>
<text x="119.3" y="84.8">15</text>
<text x="119.3" y="87.4">16</text>
<text x="119.3" y="89.9">17</text>
<text x="139.7" y="89.9">24</text>
<text x="139.7" y="87.4">25</text>
<text x="139.7" y="84.8">26</text>
<text x="176.3" y="87.1" transform="rotate(-90 176.3 87.1)">1</text>
<text x="185.2" y="88.3" transform="rotate(-90 185.2 88.3)">3</text>
<text x="206.9" y="84.8">5</text>
<text x="34.2" y="91.2">3</text>
<text x="119.3" y="92.5">18</text>
<text x="119.3" y="95">19</text>
<text x="139.7" y="95">22</text>
<text x="139.7" y="92.5">23</text>
<text x="178.4" y="91.2">2</text>
<text x="185.2" y="96" transform="rotate(-90 185.2 96)">1</text>
<text x="82.3" y="100.4" transform="rotate(-90 82.3 100.4)">16</text>
<text x="119.3" y="97.5">20</text>
<text x="139.7" y="97.5">21</text>
<text x="143.3" y="101.7" transform="rotate(-90 143.3 101.7)">1</text>
<text x="187.3" y="100.1">2</text>
<text x="194.1" y="97.2" transform="rotate(-90 194.1 97.2)">3</text>
<text x="32.9" y="103.9">1</text>
<text x="32.9" y="106.4">2</text>
<text x="71.1" y="103.9">12</text>
<text x="71.1" y="106.4">14</text>
<text x="91.4" y="103.9">13</text>
<text x="194.1" y="104.8" transform="rotate(-90 194.1 104.8)">1</text>
<text x="202.9" y="106.1" transform="rotate(-90 202.9 106.1)">3</text>
<text x="232.2" y="104.2" transform="rotate(-90 232.2 104.2)">14</text>
<text x="32.9" y="109">3</text>
<text x="32.9" y="111.5">4</text>
<text x="71.1" y="111.5">11</text>
<text x="71.1" y="109">15</text>
<text x="196.1" y="109">2</text>
<text x="202.9" y="113.7" transform="rotate(-90 202.9 113.7)">1</text>
<text x="32.9" y="117.9">1</text>
<text x="32.9" y="114">5</text>
<text x="71.7" y="114">1</text>
<text x="71.7" y="119.1">2</text>
<text x="71.7" y="116.6">5</text>
<text x="92" y="114">3</text>
<text x="32.9" y="120.4">2</text>
<text x="32.9" y="122.9">3</text>
<text x="32.9" y="125.5">4</text>
<text x="71.7" y="121.7">4</text>
<text x="129.3" y="125.8" transform="rotate(-90 129.3 125.8)">7</text>
<text x="232.2" y="121.4" transform="rotate(-90 232.2 121.4)">7</text>
<text x="32.9" y="128">5</text>
<text x="71.1" y="131.8">10</text>
<text x="71.7" y="126.7">6</text>
<text x="125" y="128">3</text>
<text x="137.7" y="130.6">6</text>
<text x="71.7" y="134.4">9</text>
<text x="125" y="133.1">2</text>
<text x="129.3" y="137.2" transform="rotate(-90 129.3 137.2)">4</text>
<text x="131.8" y="136.6" transform="rotate(-90 131.8 136.6)">1</text>
<text x="134.4" y="136" transform="rotate(-90 134.4 136)">8</text>
<text x="82.3" y="140.4" transform="rotate(-90 82.3 140.4)">8</text>
<text x="84.8" y="140.4" transform="rotate(-90 84.8 140.4)">7</text>
<text x="179.6" y="140.7">8</text>
<text x="197.4" y="140.7">5</text>
<text x="269.2" y="142">1</text>
<text x="179.6" y="148.3">7</text>
<text x="197.4" y="145.8">2</text>
<text x="269.2" y="144.5">2</text>
<text x="269.2" y="147.1">3</text>
<text x="79.3" y="156">1</text>
<text x="86.9" y="156">2</text>
<text x="179.6" y="153.4">6</text>
<text x="197.4" y="156">4</text>
<text x="189" y="160.7" transform="rotate(-90 189 160.7)">3</text>
<text x="83.6" y="163.3" transform="rotate(-90 83.6 163.3)">3</text>
<text x="86.9" y="168.7">1</text>
<text x="94.5" y="168.7">2</text>
<text x="91.2" y="176" transform="rotate(-90 91.2 176)">3</text>
</g>
<g font-size=".7" fill="#006464">
<text x="135" y="132" transform="rotate(-90 135 132)">VOS</text>
<text x="132.5" y="133.2" transform="rotate(-90 132.5 133.2)">VOS</text>
</g>
</svg>
